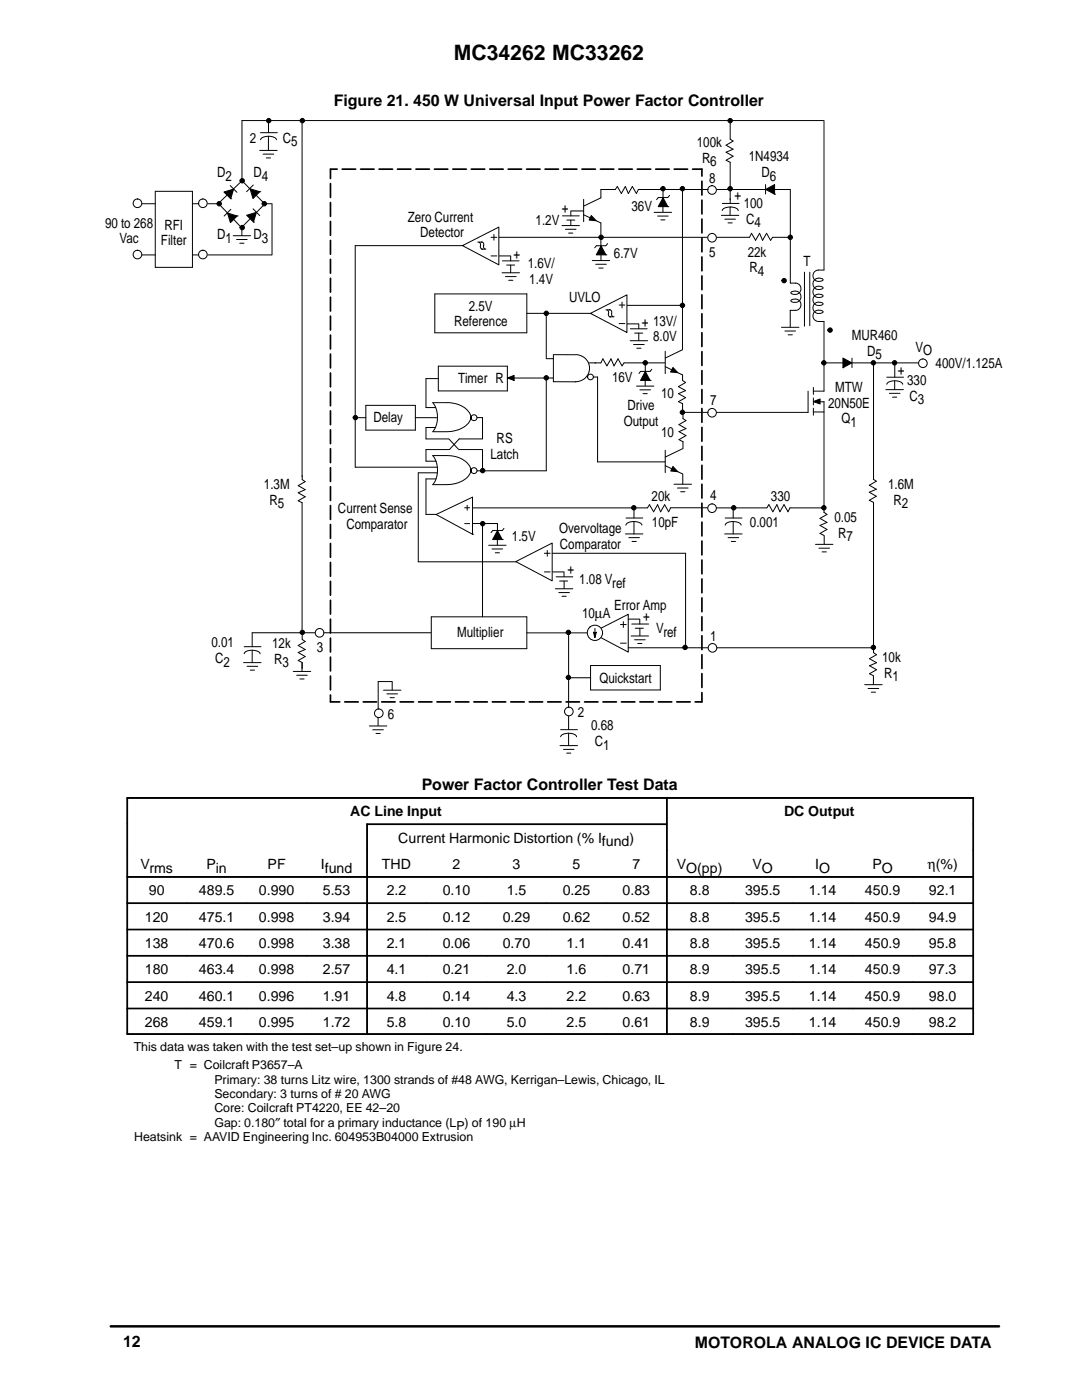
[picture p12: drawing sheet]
<svg xmlns="http://www.w3.org/2000/svg" width="216mm" height="279mm" viewBox="0 0 216 279" stroke-linecap="round" stroke-linejoin="round" font-family="sans-serif">
<path d="M22.1 264.7h177.2" fill="none" stroke="#000" stroke-width=".5"/>
<path d="M105.1 126.3h13.6M113.5 142.8v2.8" fill="none" stroke="#000" stroke-width=".2"/>
<circle cx="113.5" cy="142" r=".86" fill="#fff"/>
<g fill="none" stroke="#000" stroke-width=".2">
<path d="M97.5 108.8h3.5M98.2 109.6h2.1M98.8 110.3h.9M99.2 107.1v1.7M99.3 104.5v1.4M100.2 107.7h.1M100.6 105.5l-.4 .4h-1.9l-.3 .4M113.5 126.3v14.8M111.7 148.8h3.5M111.9 145.6h3.3M111.9 147a1.61 1.61 0 0 1 1.6-.7v2.5M112.4 149.6h2.1"/>
<path d="M113.1 150.3h.8M113.5 146.3a1.59 1.59 0 0 1 1.5 .7"/>
<circle cx="113.5" cy="142" r=".86"/>
</g>
<path d="M99.3 105.9l.9 1.8h-1.9z" fill="#000" stroke="#000" stroke-width=".2"/>
<path d="M118.1 126.3l7.3-3.7v7.5z" fill="#fff"/>
<path d="M110.3 114.1h2.2M112.5 114.2v.9M118.1 126.3l7.3-3.7v7.5zM123.8 128.4h1.2M123.8 124.6h1.2M124.4 124.1v1.1M125.4 129.3h15.9" fill="none" stroke="#000" stroke-width=".2"/>
<circle cx="113.4" cy="126.2" r=".44" fill="#000" stroke="#000" stroke-width=".2"/>
<path d="M102.9 112.1l7.3-3.7v7.5z" fill="#fff"/>
<g fill="none" stroke="#000" stroke-width=".2">
<path d="M102.9 112.1l7.3-3.7v7.5zM108.6 114.1h1.2M108.6 110.4h1.2M109.2 109.9v1.1M110.2 110.4h26.6v18.9M110.8 117.5h3.5M111 115.1h3.3M111.5 118.3h2.1M111.7 116h1.6M112.1 119h.9M112.6 116v1.5M125.4 123.6h2.3"/>
<path d="M125.9 126.9h3.5M126.1 124.5h3.3M126.6 127.7h2.1M126.8 125.4h1.6M127.3 128.4h.8M127.7 123.6v.9M127.7 125.4v1.5"/>
</g>
<circle cx="136.7" cy="129.2" r=".44" fill="#000" stroke="#000" stroke-width=".2"/>
<circle cx="118.7" cy="126.3" r="1.52" fill="#fff"/>
<g fill="none" stroke="#000" stroke-width=".2">
<path d="M116.5 39.8v4.4M119.9 39.5l-3.4 1.6M143 37.8h14.7M99.6 51.1h2.3M100.2 54.4h3.5M100.2 52.1h3.4M101.1 52.9h1.6M101.9 51.1v1M101.9 52.9v1.5M112.1 45h3.5M112.2 43.1h3.4M113.1 43.9h1.6"/>
<path d="M113.9 42.2v.9M113.9 43.9v1.1M113.9 42.1h2.5M116.5 42.9l3.4 1.6M118 43l1 1.1-1.4-.2zM144.1 40.6h3.4M87.5 73.1h13.7v4.9h-13.7zM125.2 64.6h2.3M125.4 72.4h7.3M125.7 68h3.5M125.8 65.6h3.3M126.4 68.8h2.1"/>
<path d="M126.6 66.5h1.7M127.1 69.5h.8M127.5 64.7v.9M127.5 66.5v1.5M132.7 70.1v4.5M132.7 73.2l3.5 1.6M134.3 73.3l1 1.1-1.5-.2zM136.2 69.8l-3.5 1.7M170 72.4h13.3M176.9 75.3h3.4M83.5 94.4v17.7h19.4M132.7 89.9v4.4"/>
<path d="M132.7 92.9l3.5 1.7M134.3 93.1l1 1-1.5-.1zM136.2 89.6l-3.5 1.6M124.8 106.6h3.5M124.9 104.8a1.3 1.3 0 0 1 1.6-.7v2.5M124.9 103.4h3.4M125.5 107.3h2.1M126.1 108.1h.9M126.5 104.1a1.59 1.59 0 0 1 1.6 .7M126.5 101.3v2.1M129.2 101.3l.4-.6 .8 1.4 .8-1.4 .6 1.4 .8-1.4 .8 1.4 .4-.8h7.5M50.3 129.9v2.3"/>
<path d="M113.5 135.3h4.3M117.8 132.8h14v4.9h-14zM118.4 126.2l.3 .1 .3-.1-.3 1zM118.7 125.4v1.8"/>
<circle cx="118.7" cy="126.3" r="1.52"/>
</g>
<path d="M118 43l1 1.1-1.4-.2zM134.3 73.3l1 1.1-1.5-.2zM134.3 93.1l1 1-1.5-.1zM118.4 126.2l.3 .1 .3-.1-.3 1z" fill="#000"/>
<g fill="#000" stroke="#000" stroke-width=".2">
<circle cx="126.5" cy="101.3" r=".44"/>
<circle cx="113.4" cy="135.2" r=".44"/>
</g>
<path d="M65.9 33.8h74.2M140.1 140.1h-74.2" fill="none" stroke="#000" stroke-width=".34" stroke-dasharray="2.7 1" stroke-dashoffset="1.3"/>
<path d="M140.1 33.8v106.3M65.9 140.1v-106.3" fill="none" stroke="#000" stroke-width=".34" stroke-dasharray="2.8 1" stroke-dashoffset="1.4"/>
<circle cx="184.2" cy="72.5" r=".86" fill="#fff"/>
<circle cx="184.2" cy="72.5" r=".86" fill="none" stroke="#000" stroke-width=".2"/>
<circle cx="142.1" cy="47.4" r=".86" fill="#fff"/>
<circle cx="142.1" cy="47.4" r=".86" fill="none" stroke="#000" stroke-width=".2"/>
<circle cx="142.1" cy="37.9" r=".86" fill="#fff"/>
<circle cx="142.1" cy="37.9" r=".86" fill="none" stroke="#000" stroke-width=".2"/>
<circle cx="142.1" cy="82.4" r=".86" fill="#fff"/>
<circle cx="142.1" cy="82.4" r=".86" fill="none" stroke="#000" stroke-width=".2"/>
<circle cx="142.1" cy="101.4" r=".86" fill="#fff"/>
<circle cx="142.1" cy="101.4" r=".86" fill="none" stroke="#000" stroke-width=".2"/>
<circle cx="142.2" cy="129.3" r=".86" fill="#fff"/>
<circle cx="142.2" cy="129.3" r=".86" fill="none" stroke="#000" stroke-width=".2"/>
<circle cx="63.8" cy="126.3" r=".86" fill="#fff"/>
<circle cx="63.8" cy="126.3" r=".86" fill="none" stroke="#000" stroke-width=".2"/>
<circle cx="40.5" cy="40.6" r=".86" fill="#fff"/>
<g fill="none" stroke="#000" stroke-width=".2">
<path d="M125.1 60.9h11.1"/>
<circle cx="40.5" cy="40.6" r=".86"/>
</g>
<path d="M117.8 62.5l7.3-3.7v7.6z" fill="#fff"/>
<path d="M99.1 47.4h42.1M117.8 62.5l7.3-3.7v7.6zM120.9 61.8h.8M121.2 61.8l.2 .4v.5a.47 .47 0 0 0 .5 .5M121.6 61.8a.72 .72 0 0 1 .5 1.1l.2 .3M121.7 63.2h.8M123.5 64.6h1.2M123.5 60.9h1.2M124.1 60.3v1.2" fill="none" stroke="#000" stroke-width=".2"/>
<path d="M92.3 49l7.2-3.7v7.6z" fill="#fff"/>
<g fill="none" stroke="#000" stroke-width=".2">
<path d="M31 38.2h7.4v15.2h-7.4zM45.9 37l1.4 1.4M46 39.7h.1M48.2 36.2l-4.7 4.5M50.5 36.9l-1.3 1.4M51.8 30h3.5M51.8 38.3h.1M52 26.5h3.3M52.5 30.8h2.1M53.1 31.5h.9M53.6 27.2v2.8M53.6 27.2a1.61 1.61 0 0 0-1.6 .7"/>
<path d="M53.6 24.2v2.3M53.6 27.2a1.59 1.59 0 0 1 1.6 .7M60.3 24.1v71M127.4 37.8h13.9M132.3 38.1v1.7M133.6 39l-.3 .4h-2l-.3 .4M136.2 37.9v31.9M145.7 24.1v3.7M145.7 32.4v8.2M145.7 27.8l.6 .4-1.4 .8 1.4 .8-1.4 .6 1.4 .8-1.4 .8 .8 .4M152.8 36.8v1.9M154.6 38.8h.1"/>
<path d="M157.7 37.8v18.7h1a1.13 1.13 0 0 1 1.1 1.1 1.13 1.13 0 0 1-1.1 1.2M164.3 24.1h-116v12l4.5 4.6M164.4 24.1v29.8h-1.1a1.13 1.13 0 0 0-1.1 1.1 1.13 1.13 0 0 0 1.1 1.2M28.3 40.7h2.7M28.3 50.9h2.7M38.5 40.7h1.2M38.5 50.9h1.2M41.5 40.7h1.9M41.5 50.9h12.7M43.7 40.7l4.5 4.7M46.1 41.8l-1.4 1.3M46.5 47h3.5"/>
<path d="M47.2 47.8h2.1M47.3 43.1h.1M47.8 48.5h.9M48.3 45.3v1.7M50.5 41.7l1.3 1.3M50.6 44.3h.1M52.9 40.7l-4.6 4.6M53 40.7h1.3M54.3 40.7v10.2M86.8 58.7h18.3v7.7h-18.3zM92.3 49l7.2-3.7v7.6zM92.3 49h-21.4v44.2"/>
<path d="M95.3 48.3h.9M95.6 48.3l.3 .4a.72 .72 0 0 0 .4 1M96 48.3h.1a.5 .5 0 0 1 .4 .7v.3l.3 .4M96.1 49.7h.9M98 51.1h1.1M98 47.4h1.1M98.6 46.8v1.1M100.9 55.2h2.1M101.5 55.9h.8M112.8 45.8h2.1M113.5 46.5h.8M118.2 52h3.5"/>
<path d="M118.9 52.7h2.1M119.5 53.5h.8M119.9 44.5v5.3M119.9 50.9v1M120.9 49h-1.9l-.3 .5M120.9 50.9h.1M121.2 48.6l-.3 .4M130.5 42.4h3.5M131.2 43.1h2.1M131.9 43.9h.8M132.3 40.7v1.6M133.3 41.2h.1"/>
<path d="M143.1 47.4h6.5l.4-.8 .8 1.4 .8-1.4 .6 1.4 .8-1.4 .8 1.4 .4-.6h3.5M143.9 43h3.5M144.1 42a2.14 2.14 0 0 1 2.1-.6 1.09 1.09 0 0 1 1.1 .6M144.6 43.7h2.1M145.3 44.5h.8M145.7 41.3v1.6M158.7 59.7h-.5a.29 .29 0 0 0-.4 .3 .29 .29 0 0 0 .4 .3h.5M158.7 58.1l-.8 .1-.1 .2 .1 .2 .8 .2M158.7 58.1a1.12 1.12 0 0 1 1.1 1.1 1.12 1.12 0 0 1-1.1 1.1M158.7 59.7a1.13 1.13 0 0 1 1.1 1.1 1.13 1.13 0 0 1-1.1 1.1h-1v3.4M160.5 54.3v10.8M161.6 54.3v10.7"/>
<path d="M163.3 57.1a1.13 1.13 0 0 0-1.1 1.1 1.13 1.13 0 0 0 1.1 1.2M163.3 58.7a1.13 1.13 0 0 0-1.1 1.1 1.13 1.13 0 0 0 1.1 1.2M163.3 55.5a1.13 1.13 0 0 0-1.1 1.2 1.13 1.13 0 0 0 1.1 1.1M163.4 58.7l.4 .1a.32 .32 0 0 1 .4 .3 .32 .32 0 0 1-.4 .2l-.4 .1M163.4 57.1l.7 .2 .1 .1-.1 .2-.7 .2M163.4 55.5l.7 .1 .1 .2-.1 .2-.7 .2M87.5 75.6h-2.5v5.7h1.9M101.2 75.4h9.2M105.1 62.5h12.7M109 62.6v9M109 75.4v18.6h-13.8M109 71.6h1.4"/>
<path d="M110.4 76.2h4.5M114.8 70.8h-4.3l-.1 5.4M114.8 70.8a2.7 2.7 0 0 1 2.8 2.7 2.7 2.7 0 0 1-2.8 2.7M117.4 72.4h2.5l.4-.8 .8 1.4 .8-1.4 .6 1.4 .8-1.4 .8 1.4 .4-.6h.8M118.4 75.2h.8v17h13.5M127 77.1h3.5M127.7 77.8h2.1M128.3 78.6h.9M128.7 75.3v1.7M128.8 72.7v1.5M129.7 75.9h.1M130.1 73.7l-.4 .4h-1.9l-.3 .4"/>
<path d="M136.2 74.8v1.1l.6 .4-1.4 .9 1.4 .8-1.4 .6 1.4 .8-1.4 .8 .8 .4v1.2M155.9 65.3h3.5M156.6 66.1h2.1M157.3 66.8h.8M161.2 78.1v4.2h-18.1M162.3 77.3v1.4M162.3 79.4v1.4M163.3 60.3a1.13 1.13 0 0 0-1.1 1.1 1.13 1.13 0 0 0 1.1 1.2M163.3 61.9a1.13 1.13 0 0 0-1.1 1.1 1.13 1.13 0 0 0 1.1 1.2h1.1v13.9h-2.1M163.4 61.9l.7 .1 .1 .2-.1 .2-.7 .2M163.4 60.3a.59 .59 0 0 1 .8 .4l-.8 .3M164.5 72.4h3.7"/>
<path d="M168.2 73.4h.1M170 71.5v1.9M174.3 72.5v23.1M176.8 77.8h3.5M177 76.7a1.34 1.34 0 0 1 1.5-.7v1.7M177.5 78.5h2.1M178.1 79.3h.8M178.5 76a1.59 1.59 0 0 1 1.6 .7M178.5 72.6v2.7M60.3 94.9v.8l.6 .4-1.4 .8 1.4 .8-1.4 .6 1.4 .8-1.4 .8 .8 .4M71 83.4h2M73 80.9h9.9v4.9h-9.9z"/>
<path d="M82.9 83.4h4.4M85 95.6v7.1h2M86.9 85.3h-1.9v2.3h4.5M89.6 87.6l1.8 2M91.5 89.7h4.8M94 93.9a4.3 4.3 0 0 0-4.3-3h-3.3a4.9 4.9 0 0 1 0 5.8h2.6M94 83.3a4.3 4.3 0 0 0-4.3-2.9h-3.3a4.9 4.9 0 0 1 0 5.8h2.6M94 93.8a4.4 4.4 0 0 1-4.4 2.9h-.5M94 83.3a4 4 0 0 1-3.5 2.7l-1.4 .2M95.2 83.3h1.1v4.3M96.2 87.6h-4.6l-1.9 2.1h-4.7v2.3M96.3 89.8v4.1"/>
<path d="M134.5 96.6h3.5M135.2 97.4h2.1M135.8 98.1h.9M136.2 94.6v2M136.3 82.7v.8l.6 .4-1.4 .8 1.4 .8-1.4 .6 1.4 .8-1.4 .8 .8 .5v1.4M136.4 82.3h4.9M162.3 81.5v1.4M162.3 82.2h2.1M162.5 80.2h1.9v21.2M174.3 95.6l.6 .4-1.4 .8 1.4 .8-1.4 .6 1.4 .8-1.4 .8 .8 .4M60.3 100.3v25.5M87 102.7l7.3-3.5v7.4z"/>
<path d="M92.7 101.3h1M92.7 104.5h1M93.2 100.8v1M94.3 106.6h.1M94.3 101.4h34.9M94.3 104.5h5M96.3 104.5v18.6M143.1 101.4h9.9M162.7 108.6h3.5M163.4 109.4h2.1M164 110.1h.9M164.4 101.5v.8l.6 .4-1.4 .8 1.4 .8-1.4 .6 1.4 .8-1.4 .8 .8 .4"/>
<path d="M164.5 106.9v1.7M174.3 100.2v30.1l.6 .4-1.4 .8 1.4 .8-1.4 .6 1.4 .8-1.4 .8 .8 .4M48.6 132.2h3.5M48.7 129.1h3.4M49.3 133h2.1M49.9 133.7h.9M51.9 130.5a1.32 1.32 0 0 0-1.6-.7 1.53 1.53 0 0 0-1.6 .7M58.5 134h3.5M59.2 134.8h2.1M59.8 135.5h.9M60.3 132.3v1.7M60.3 126.8v.8l.6 .4-1.4 .8 1.4 .8-1.4 .6 1.4 .8-1.4 .8 .8 .4v1.2"/>
<path d="M62.8 126.3h-12.5v2.8M64.6 126.3h21.4M86.1 123.1h19v6.4h-19zM143.1 129.3h31.1M172.5 136.6h3.5M173.2 137.4h2.1M173.9 138.1h.8M174.3 134.9v1.7"/>
<circle cx="117.8" cy="75.2" r=".57"/>
<circle cx="94.6" cy="93.9" r=".59"/>
<circle cx="94.6" cy="83.4" r=".59"/>
</g>
<g fill="#000" stroke="#000" stroke-width=".2">
<path d="M44.7 38.3l1.9-.6-.6 2zM49.9 37.7l1.9 .6-1.3 1.3zM152.8 37.8l1.8-1v2zM45.4 42.5l1.9 .6-1.3 1.3zM49.2 43l2-.6-.6 1.9zM119.9 49.1l1 1.8h-1.9zM132.3 39.5l1 1.7h-2zM128.8 74.1l.9 1.8h-1.9zM168.2 71.5l1.8 .9-1.8 1z"/>
<circle cx="53.6" cy="24.1" r=".44"/>
<circle cx="60.3" cy="24.1" r=".44"/>
<circle cx="132.3" cy="37.7" r=".44"/>
<circle cx="136.2" cy="37.7" r=".44"/>
<circle cx="145.7" cy="24.1" r=".44"/>
<circle cx="145.7" cy="37.7" r=".44"/>
<circle cx="119.9" cy="47.4" r=".44"/>
<circle cx="156.5" cy="56" r=".44"/>
<circle cx="157.7" cy="47.4" r=".44"/>
<circle cx="109" cy="62.5" r=".44"/>
<circle cx="109" cy="75.4" r=".44"/>
<circle cx="128.8" cy="72.4" r=".44"/>
<circle cx="136.2" cy="60.9" r=".44"/>
<circle cx="164.4" cy="72.4" r=".44"/>
<circle cx="165.6" cy="65.9" r=".44"/>
<circle cx="174.3" cy="72.4" r=".44"/>
<circle cx="178.5" cy="72.4" r=".44"/>
<circle cx="70.9" cy="83.3" r=".44"/>
<circle cx="96.3" cy="93.9" r=".44"/>
<circle cx="136.2" cy="82.3" r=".44"/>
<circle cx="164.4" cy="101.3" r=".44"/>
<circle cx="60.3" cy="126.2" r=".44"/>
<circle cx="174.3" cy="129.2" r=".44"/>
</g>
<circle cx="27.4" cy="40.6" r=".86" fill="#fff"/>
<circle cx="27.4" cy="40.6" r=".86" fill="none" stroke="#000" stroke-width=".2"/>
<circle cx="27.4" cy="50.8" r=".86" fill="#fff"/>
<circle cx="27.4" cy="50.8" r=".86" fill="none" stroke="#000" stroke-width=".2"/>
<circle cx="40.5" cy="50.8" r=".86" fill="#fff"/>
<g fill="none" stroke="#000" stroke-width=".2">
<path d="M127.4 37.8l-.4 .8-.8-1.4-.8 1.4-.6-1.4-.8 1.4-.8-1.4-.4 .6h-2.9v1.7M101.2 75.4l1.4-.5v1zM162.3 80.1l1.3-.5v1z"/>
<circle cx="40.5" cy="50.8" r=".86"/>
</g>
<path d="M101.2 75.4l1.4-.5v1zM162.3 80.1l1.3-.5v1z" fill="#000"/>
<g fill="#000" stroke="#000" stroke-width=".2">
<circle cx="48.3" cy="36.1" r=".44"/>
<circle cx="43.7" cy="40.7" r=".44"/>
<circle cx="48.3" cy="45.4" r=".44"/>
<circle cx="52.7" cy="40.7" r=".44"/>
<circle cx="96.3" cy="104.5" r=".44"/>
</g>
<circle cx="75.6" cy="142.3" r=".86" fill="#fff"/>
<g fill="none" stroke="#000" stroke-width=".2">
<path d="M70.9 93.2h16.4M83.5 94.4h3.7M85 92h2M85 95.6h2M144.6 106.6h3.5M144.7 103.4h3.4M144.7 104.8a1.3 1.3 0 0 1 1.6-.7v2.5M145.3 107.3h2.1M145.9 108.1h.9M146.3 104.1a1.59 1.59 0 0 1 1.6 .7M146.3 101.3v2.1M153 101.3l.4-.6 .8 1.4 .8-1.4 .6 1.4 .8-1.4 .8 1.4 .4-.8"/>
<path d="M157.6 101.4h6.8M76.5 137.7h3.5M77.2 138.5h2.1M77.8 139.2h.9M78.2 136h-2.7v5.5M78.3 136v1.7M73.7 144.9h3.5M74.4 145.6h2.1M75 146.4h.9M75.4 143.2v1.6"/>
<circle cx="75.6" cy="142.3" r=".86"/>
</g>
<g fill="#000" stroke="#000" stroke-width=".2">
<path d="M25.3 159.2h.2v5.2h-.2z" fill-rule="evenodd"/>
<path d="M25.3 159.2h107.7v.1h-107.7z" fill-rule="evenodd"/>
<path d="M133 159.2h.1v5.2h-.1z" fill-rule="evenodd"/>
<path d="M133 159.2h61.3v.1h-61.3z" fill-rule="evenodd"/>
<path d="M194.1 159.2h.2v5.2h-.2z" fill-rule="evenodd"/>
<path d="M25.3 164.4h.2v5.3h-.2z" fill-rule="evenodd"/>
<path d="M25.3 169.7h.2v5.2h-.2z" fill-rule="evenodd"/>
<path d="M25.3 174.9h.2v5.3h-.2z" fill-rule="evenodd"/>
<path d="M25.3 174.9h12v.2h-12z" fill-rule="evenodd"/>
<path d="M37.3 174.9h11.9v.2h-11.9z" fill-rule="evenodd"/>
<path d="M49.3 174.9h11.9v.2h-11.9z" fill-rule="evenodd"/>
<path d="M61.2 174.9h12v.2h-12z" fill-rule="evenodd"/>
<path d="M73.2 164.4h.1v5.3h-.1z" fill-rule="evenodd"/>
<path d="M73.2 164.4h59.8v.2h-59.8z" fill-rule="evenodd"/>
<path d="M73.2 169.7h.1v5.2h-.1z" fill-rule="evenodd"/>
<path d="M73.2 174.9h.1v5.3h-.1z" fill-rule="evenodd"/>
<path d="M73.2 174.9h11.9v.2h-11.9z" fill-rule="evenodd"/>
<path d="M85.1 174.9h12v.2h-12z" fill-rule="evenodd"/>
<path d="M97.1 174.9h12v.2h-12z" fill-rule="evenodd"/>
<path d="M109.1 174.9h11.9v.2h-11.9z" fill-rule="evenodd"/>
<path d="M121 174.9h12v.2h-12z" fill-rule="evenodd"/>
<path d="M133 164.4h.1v5.3h-.1z" fill-rule="evenodd"/>
<path d="M133 169.7h.1v5.2h-.1z" fill-rule="evenodd"/>
<path d="M133 174.9h.1v5.3h-.1z" fill-rule="evenodd"/>
<path d="M133 174.9h13.2v.2h-13.2z" fill-rule="evenodd"/>
<path d="M146.3 174.9h11.9v.2h-11.9z" fill-rule="evenodd"/>
<path d="M158.2 174.9h12v.2h-12z" fill-rule="evenodd"/>
<path d="M170.2 174.9h11.9v.2h-11.9z" fill-rule="evenodd"/>
<path d="M182.2 174.9h12.1v.2h-12.1z" fill-rule="evenodd"/>
<path d="M194.1 164.4h.2v5.3h-.2z" fill-rule="evenodd"/>
<path d="M194.1 169.7h.2v5.2h-.2z" fill-rule="evenodd"/>
<path d="M194.1 174.9h.2v5.3h-.2z" fill-rule="evenodd"/>
<path d="M25.3 180.2h.2v5.2h-.2z" fill-rule="evenodd"/>
<path d="M25.3 180.2h12v.1h-12z" fill-rule="evenodd"/>
<path d="M25.3 185.4h.2v5.3h-.2z" fill-rule="evenodd"/>
<path d="M25.3 185.4h12v.2h-12z" fill-rule="evenodd"/>
<path d="M25.3 190.7h.2v5.2h-.2z" fill-rule="evenodd"/>
<path d="M25.3 190.7h12v.1h-12z" fill-rule="evenodd"/>
<path d="M25.3 195.9h.2v5.3h-.2z" fill-rule="evenodd"/>
<path d="M25.3 195.9h12v.2h-12z" fill-rule="evenodd"/>
<path d="M37.3 180.2h11.9v.1h-11.9z" fill-rule="evenodd"/>
<path d="M37.3 185.4h11.9v.2h-11.9z" fill-rule="evenodd"/>
<path d="M37.3 190.7h11.9v.1h-11.9z" fill-rule="evenodd"/>
<path d="M37.3 195.9h11.9v.2h-11.9z" fill-rule="evenodd"/>
<path d="M49.3 180.2h11.9v.1h-11.9z" fill-rule="evenodd"/>
<path d="M49.3 185.4h11.9v.2h-11.9z" fill-rule="evenodd"/>
<path d="M49.3 190.7h11.9v.1h-11.9z" fill-rule="evenodd"/>
<path d="M49.3 195.9h11.9v.2h-11.9z" fill-rule="evenodd"/>
<path d="M61.2 180.2h12v.1h-12z" fill-rule="evenodd"/>
<path d="M61.2 185.4h12v.2h-12z" fill-rule="evenodd"/>
<path d="M61.2 190.7h12v.1h-12z" fill-rule="evenodd"/>
<path d="M61.2 195.9h12v.2h-12z" fill-rule="evenodd"/>
<path d="M73.2 180.2h.1v5.2h-.1z" fill-rule="evenodd"/>
<path d="M73.2 180.2h11.9v.1h-11.9z" fill-rule="evenodd"/>
<path d="M73.2 185.4h.1v5.3h-.1z" fill-rule="evenodd"/>
<path d="M73.2 185.4h11.9v.2h-11.9z" fill-rule="evenodd"/>
<path d="M73.2 190.7h.1v5.2h-.1z" fill-rule="evenodd"/>
<path d="M73.2 190.7h11.9v.1h-11.9z" fill-rule="evenodd"/>
<path d="M73.2 195.9h.1v5.3h-.1z" fill-rule="evenodd"/>
<path d="M73.2 195.9h11.9v.2h-11.9z" fill-rule="evenodd"/>
<path d="M85.1 180.2h12v.1h-12z" fill-rule="evenodd"/>
<path d="M85.1 185.4h12v.2h-12z" fill-rule="evenodd"/>
<path d="M85.1 190.7h12v.1h-12z" fill-rule="evenodd"/>
<path d="M85.1 195.9h12v.2h-12z" fill-rule="evenodd"/>
<path d="M97.1 180.2h12v.1h-12z" fill-rule="evenodd"/>
<path d="M97.1 185.4h12v.2h-12z" fill-rule="evenodd"/>
<path d="M97.1 190.7h12v.1h-12z" fill-rule="evenodd"/>
<path d="M97.1 195.9h12v.2h-12z" fill-rule="evenodd"/>
<path d="M109.1 180.2h11.9v.1h-11.9z" fill-rule="evenodd"/>
<path d="M109.1 185.4h11.9v.2h-11.9z" fill-rule="evenodd"/>
<path d="M109.1 190.7h11.9v.1h-11.9z" fill-rule="evenodd"/>
<path d="M109.1 195.9h11.9v.2h-11.9z" fill-rule="evenodd"/>
<path d="M121 180.2h12v.1h-12z" fill-rule="evenodd"/>
<path d="M121 185.4h12v.2h-12z" fill-rule="evenodd"/>
<path d="M121 190.7h12v.1h-12z" fill-rule="evenodd"/>
<path d="M121 195.9h12v.2h-12z" fill-rule="evenodd"/>
<path d="M133 180.2h.1v5.2h-.1z" fill-rule="evenodd"/>
<path d="M133 180.2h13.2v.1h-13.2z" fill-rule="evenodd"/>
<path d="M133 185.4h.1v5.3h-.1z" fill-rule="evenodd"/>
<path d="M133 185.4h13.2v.2h-13.2z" fill-rule="evenodd"/>
<path d="M133 190.7h.1v5.2h-.1z" fill-rule="evenodd"/>
<path d="M133 190.7h13.2v.1h-13.2z" fill-rule="evenodd"/>
<path d="M133 195.9h.1v5.3h-.1z" fill-rule="evenodd"/>
<path d="M133 195.9h13.2v.2h-13.2z" fill-rule="evenodd"/>
<path d="M146.3 180.2h11.9v.1h-11.9z" fill-rule="evenodd"/>
<path d="M146.3 185.4h11.9v.2h-11.9z" fill-rule="evenodd"/>
<path d="M146.3 190.7h11.9v.1h-11.9z" fill-rule="evenodd"/>
<path d="M146.3 195.9h11.9v.2h-11.9z" fill-rule="evenodd"/>
<path d="M158.2 180.2h12v.1h-12z" fill-rule="evenodd"/>
<path d="M158.2 185.4h12v.2h-12z" fill-rule="evenodd"/>
<path d="M158.2 190.7h12v.1h-12z" fill-rule="evenodd"/>
<path d="M158.2 195.9h12v.2h-12z" fill-rule="evenodd"/>
<path d="M170.2 180.2h11.9v.1h-11.9z" fill-rule="evenodd"/>
<path d="M170.2 185.4h11.9v.2h-11.9z" fill-rule="evenodd"/>
<path d="M170.2 190.7h11.9v.1h-11.9z" fill-rule="evenodd"/>
<path d="M170.2 195.9h11.9v.2h-11.9z" fill-rule="evenodd"/>
<path d="M182.2 180.2h12.1v.1h-12.1z" fill-rule="evenodd"/>
<path d="M182.2 185.4h12.1v.2h-12.1z" fill-rule="evenodd"/>
<path d="M182.2 190.7h12.1v.1h-12.1z" fill-rule="evenodd"/>
<path d="M182.2 195.9h12.1v.2h-12.1z" fill-rule="evenodd"/>
<path d="M194.1 180.2h.2v5.2h-.2z" fill-rule="evenodd"/>
<path d="M194.1 185.4h.2v5.3h-.2z" fill-rule="evenodd"/>
<path d="M194.1 190.7h.2v5.2h-.2z" fill-rule="evenodd"/>
<path d="M194.1 195.9h.2v5.3h-.2z" fill-rule="evenodd"/>
<path d="M25.3 201.2h.2v5.2h-.2z" fill-rule="evenodd"/>
<path d="M25.3 201.2h12v.1h-12z" fill-rule="evenodd"/>
<path d="M25.3 206.3h12v.1h-12z" fill-rule="evenodd"/>
<path d="M37.3 201.2h11.9v.1h-11.9z" fill-rule="evenodd"/>
<path d="M37.3 206.3h11.9v.1h-11.9z" fill-rule="evenodd"/>
<path d="M49.3 201.2h11.9v.1h-11.9z" fill-rule="evenodd"/>
<path d="M49.3 206.3h11.9v.1h-11.9z" fill-rule="evenodd"/>
<path d="M61.2 201.2h12v.1h-12z" fill-rule="evenodd"/>
<path d="M61.2 206.3h12v.1h-12z" fill-rule="evenodd"/>
<path d="M73.2 201.2h.1v5.2h-.1z" fill-rule="evenodd"/>
<path d="M73.2 201.2h11.9v.1h-11.9z" fill-rule="evenodd"/>
<path d="M73.2 206.3h11.9v.1h-11.9z" fill-rule="evenodd"/>
<path d="M85.1 201.2h12v.1h-12z" fill-rule="evenodd"/>
<path d="M85.1 206.3h12v.1h-12z" fill-rule="evenodd"/>
<path d="M97.1 201.2h12v.1h-12z" fill-rule="evenodd"/>
<path d="M97.1 206.3h12v.1h-12z" fill-rule="evenodd"/>
<path d="M109.1 201.2h11.9v.1h-11.9z" fill-rule="evenodd"/>
<path d="M109.1 206.3h11.9v.1h-11.9z" fill-rule="evenodd"/>
<path d="M121 201.2h12v.1h-12z" fill-rule="evenodd"/>
<path d="M121 206.3h12v.1h-12z" fill-rule="evenodd"/>
<path d="M133 201.2h.1v5.2h-.1z" fill-rule="evenodd"/>
<path d="M133 201.2h13.2v.1h-13.2z" fill-rule="evenodd"/>
<path d="M133 206.3h13.2v.1h-13.2z" fill-rule="evenodd"/>
<path d="M146.3 201.2h11.9v.1h-11.9z" fill-rule="evenodd"/>
<path d="M146.3 206.3h11.9v.1h-11.9z" fill-rule="evenodd"/>
<path d="M158.2 201.2h12v.1h-12z" fill-rule="evenodd"/>
<path d="M158.2 206.3h12v.1h-12z" fill-rule="evenodd"/>
<path d="M170.2 201.2h11.9v.1h-11.9z" fill-rule="evenodd"/>
<path d="M170.2 206.3h11.9v.1h-11.9z" fill-rule="evenodd"/>
<path d="M182.2 201.2h12.1v.1h-12.1z" fill-rule="evenodd"/>
<path d="M182.2 206.3h12.1v.1h-12.1z" fill-rule="evenodd"/>
<path d="M194.1 201.2h.2v5.2h-.2z" fill-rule="evenodd"/>
<circle cx="146.4" cy="101.3" r=".44"/>
</g>
<text font-size="4.2" x="90.5" y="11.9">MC34262 MC33262</text>
<g font-size="3.2">
<text x="66.6" y="21.2">Figure 21. 450 W Universal Input Power Factor Controller</text>
<text x="84.1" y="157.6">Power Factor Controller Test Data</text>
<text x="24.6" y="268.9">12</text>
<text x="138.7" y="268.9">MOTOROLA ANALOG IC DEVICE DATA</text>
</g>
<g font-size="2.8">
<text x="49.8" y="28.5">2</text>
<text x="56.4" y="28.4">C5</text>
<text x="139" y="29.4">100k</text>
<text x="43.4" y="35.4">D2</text>
<text x="50.6" y="35.4">D4</text>
<text x="140.1" y="32.5">R6</text>
<text x="149.4" y="32.2">1N4934</text>
<text x="152" y="35.3">D6</text>
<text x="141.5" y="36.4">8</text>
<text x="146.5" y="39.9">+</text>
<text x="148.4" y="41.6">100</text>
<text x="21" y="45.5">90 to 268</text>
<text x="32.8" y="45.8">RFI</text>
<text x="43.4" y="47.7">D1</text>
<text x="50.6" y="47.7">D3</text>
<text x="81.4" y="44.2">Zero Current</text>
<text x="83.9" y="47.3">Detector</text>
<text x="106.9" y="44.9">1.2V</text>
<text x="112.1" y="42.5">+</text>
<text x="126" y="42.2">36V</text>
<text x="148.9" y="44.7">C4</text>
<text x="23.9" y="48.6">Vac</text>
<text x="32.1" y="48.9">Filter</text>
<text x="102.5" y="51.6">+</text>
<text x="105.3" y="53.5">1.6V/</text>
<text x="122.5" y="51.5">6.7V</text>
<text x="141.5" y="51.3">5</text>
<text x="149.2" y="51.2">22k</text>
<text x="160.4" y="53.2">T</text>
<text x="105.6" y="56.6">1.4V</text>
<text x="149.6" y="54.3">R4</text>
<text x="90.6" y="65.1">Reference</text>
<text x="93.6" y="62">2.5V</text>
<text x="113.5" y="60.2">UVLO</text>
<text x="128" y="65.2">+ 13V/</text>
<text x="130.3" y="68.1">8.0V</text>
<text x="170" y="67.9">MUR460</text>
<text x="173" y="71">D5</text>
<text x="182.7" y="70.2">VO</text>
<text x="91.4" y="76.5">Timer R</text>
<text x="122.1" y="76.2">16V</text>
<text x="179.1" y="74.8">+</text>
<text x="181" y="76.9">330</text>
<text x="186.7" y="73.5">400V/1.125A</text>
<text x="125.2" y="81.8">Drive</text>
<text x="131.9" y="79.5">10</text>
<text x="141.7" y="80.9">7</text>
<text x="165.2" y="81.4">20N50E</text>
<text x="166.7" y="78.3">MTW</text>
<text x="181.5" y="80">C3</text>
<text x="74.5" y="84.2">Delay</text>
<text x="99.1" y="88.4">RS</text>
<text x="124.5" y="84.9">Output</text>
<text x="131.9" y="87.2">10</text>
<text x="167.9" y="84.5">Q1</text>
<text x="97.9" y="91.5">Latch</text>
<text x="52.7" y="97.6">1.3M</text>
<text x="53.8" y="100.7">R5</text>
<text x="130" y="99.9">20k</text>
<text x="141.7" y="99.9">4</text>
<text x="153.8" y="99.9">330</text>
<text x="177.2" y="97.6">1.6M</text>
<text x="178.3" y="100.7">R2</text>
<text x="67.4" y="102.5">Current Sense</text>
<text x="69.1" y="105.6">Comparator</text>
<text x="111.6" y="106.5">Overvoltage</text>
<text x="130.1" y="105.1">10pF</text>
<text x="149.6" y="105.1">0.001</text>
<text x="166.5" y="104.2">0.05</text>
<text x="167.3" y="107.3">R7</text>
<text x="102.2" y="108.1">1.5V</text>
<text x="111.7" y="109.6">Comparator</text>
<text x="113.2" y="114.6">+</text>
<text x="115.6" y="116.6">1.08 Vref</text>
<text x="116.1" y="123.3">10µA</text>
<text x="122.5" y="121.6">Error Amp</text>
<text x="128.3" y="124">+</text>
<text x="42.2" y="129.2">0.01</text>
<text x="54.3" y="129.3">12k</text>
<text x="63.2" y="130.2">3</text>
<text x="91.2" y="127.1">Multiplier</text>
<text x="130.9" y="126.4">Vref</text>
<text x="141.7" y="128">1</text>
<text x="43" y="132.3">C2</text>
<text x="54.7" y="132.4">R3</text>
<text x="119.6" y="136.2">Quickstart</text>
<text x="176" y="132.1">10k</text>
<text x="176.4" y="135.3">R1</text>
<text x="77.4" y="143.5">6</text>
<text x="115.3" y="143.1">2</text>
<text x="117.9" y="145.8">0.68</text>
<text x="118.7" y="148.9">C1</text>
<text x="69.9" y="162.9">AC Line Input</text>
<text x="156.4" y="162.9">DC Output</text>
<text x="28" y="173.4">Vrms</text>
<text x="41.2" y="173.4">Pin</text>
<text x="53.4" y="173.4">PF</text>
<text x="64" y="173.4">Ifund</text>
<text x="76.2" y="173.4">THD</text>
<text x="79.5" y="168.2">Current Harmonic Distortion (% Ifund)</text>
<text x="90.3" y="173.4">2</text>
<text x="102.3" y="173.4">3</text>
<text x="114.2" y="173.4">5</text>
<text x="126.2" y="173.4">7</text>
<text x="135.1" y="173.4">VO(pp)</text>
<text x="150.2" y="173.4">VO</text>
<text x="162.7" y="173.4">IO</text>
<text x="174.1" y="173.4">PO</text>
<text x="185.1" y="173.4">η(%)</text>
<text x="29.7" y="178.7">90</text>
<text x="39.7" y="178.7">489.5</text>
<text x="51.7" y="178.7">0.990</text>
<text x="64.4" y="178.7">5.53</text>
<text x="77.2" y="178.7">2.2</text>
<text x="88.3" y="178.7">0.10</text>
<text x="101.1" y="178.7">1.5</text>
<text x="112.3" y="178.7">0.25</text>
<text x="124.2" y="178.7">0.83</text>
<text x="137.7" y="178.7">8.8</text>
<text x="148.7" y="178.7">395.5</text>
<text x="161.4" y="178.7">1.14</text>
<text x="172.6" y="178.7">450.9</text>
<text x="185.4" y="178.7">92.1</text>
<text x="28.9" y="183.9">120</text>
<text x="39.7" y="183.9">475.1</text>
<text x="51.7" y="183.9">0.998</text>
<text x="64.4" y="183.9">3.94</text>
<text x="77.2" y="183.9">2.5</text>
<text x="88.3" y="183.9">0.12</text>
<text x="100.3" y="183.9">0.29</text>
<text x="112.3" y="183.9">0.62</text>
<text x="124.2" y="183.9">0.52</text>
<text x="137.7" y="183.9">8.8</text>
<text x="148.7" y="183.9">395.5</text>
<text x="161.4" y="183.9">1.14</text>
<text x="172.6" y="183.9">450.9</text>
<text x="185.4" y="183.9">94.9</text>
<text x="28.9" y="189.2">138</text>
<text x="39.7" y="189.2">470.6</text>
<text x="51.7" y="189.2">0.998</text>
<text x="64.4" y="189.2">3.38</text>
<text x="77.2" y="189.2">2.1</text>
<text x="88.3" y="189.2">0.06</text>
<text x="100.3" y="189.2">0.70</text>
<text x="113.1" y="189.2">1.1</text>
<text x="124.2" y="189.2">0.41</text>
<text x="137.7" y="189.2">8.8</text>
<text x="148.7" y="189.2">395.5</text>
<text x="161.4" y="189.2">1.14</text>
<text x="172.6" y="189.2">450.9</text>
<text x="185.4" y="189.2">95.8</text>
<text x="28.9" y="194.4">180</text>
<text x="39.7" y="194.4">463.4</text>
<text x="51.7" y="194.4">0.998</text>
<text x="64.4" y="194.4">2.57</text>
<text x="77.2" y="194.4">4.1</text>
<text x="88.3" y="194.4">0.21</text>
<text x="101.1" y="194.4">2.0</text>
<text x="113.1" y="194.4">1.6</text>
<text x="124.2" y="194.4">0.71</text>
<text x="137.7" y="194.4">8.9</text>
<text x="148.7" y="194.4">395.5</text>
<text x="161.4" y="194.4">1.14</text>
<text x="172.6" y="194.4">450.9</text>
<text x="185.4" y="194.4">97.3</text>
<text x="28.9" y="199.7">240</text>
<text x="39.7" y="199.7">460.1</text>
<text x="51.7" y="199.7">0.996</text>
<text x="64.4" y="199.7">1.91</text>
<text x="77.2" y="199.7">4.8</text>
<text x="88.3" y="199.7">0.14</text>
<text x="101.1" y="199.7">4.3</text>
<text x="113.1" y="199.7">2.2</text>
<text x="124.2" y="199.7">0.63</text>
<text x="137.7" y="199.7">8.9</text>
<text x="148.7" y="199.7">395.5</text>
<text x="161.4" y="199.7">1.14</text>
<text x="172.6" y="199.7">450.9</text>
<text x="185.4" y="199.7">98.0</text>
<text x="28.9" y="205">268</text>
<text x="39.7" y="205">459.1</text>
<text x="51.7" y="205">0.995</text>
<text x="64.4" y="205">1.72</text>
<text x="77.2" y="205">5.8</text>
<text x="88.3" y="205">0.10</text>
<text x="101.1" y="205">5.0</text>
<text x="113.1" y="205">2.5</text>
<text x="124.2" y="205">0.61</text>
<text x="137.7" y="205">8.9</text>
<text x="148.7" y="205">395.5</text>
<text x="161.4" y="205">1.14</text>
<text x="172.6" y="205">450.9</text>
<text x="185.4" y="205">98.2</text>
</g>
<g font-size="2.5">
<text x="26.7" y="209.7">This data was taken with the test set–up shown in Figure 24.</text>
<text x="34.8" y="213.4">T = Coilcraft P3657–A</text>
<text x="42.8" y="216.3">Primary: 38 turns Litz wire, 1300 strands of #48 AWG, Kerrigan–Lewis, Chicago, IL</text>
<text x="42.8" y="219.1">Secondary: 3 turns of # 20 AWG</text>
<text x="42.8" y="222">Core: Coilcraft PT4220, EE 42–20</text>
<text x="26.8" y="227.7">Heatsink = AAVID Engineering Inc. 604953B04000 Extrusion</text>
<text x="42.8" y="224.9">Gap: 0.180″ total for a primary inductance (L ) of 190 µH</text>
<text x="91.1" y="225.6">P</text>
</g>
</svg>
